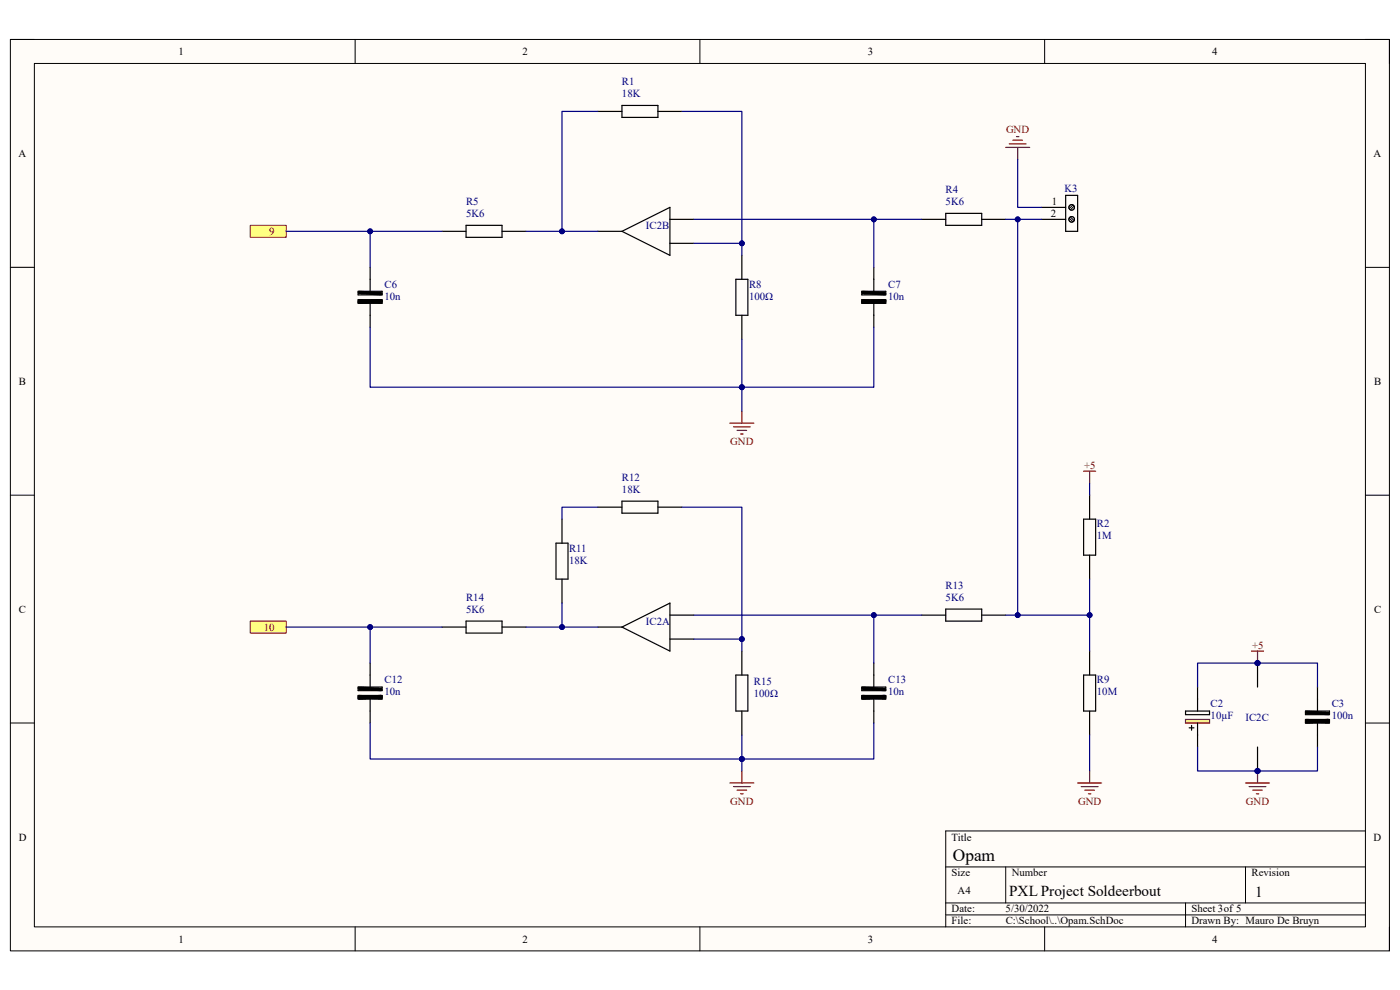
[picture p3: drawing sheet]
<svg xmlns="http://www.w3.org/2000/svg" width="297mm" height="210mm" viewBox="0 0 297 210" stroke-linecap="round" stroke-linejoin="round" font-family="sans-serif">
<path d="M2.2 8.4h292.6v193.3h-292.6z" fill-rule="evenodd" fill="#fffcf8"/>
<path d="M2.2 8.4h292.6v193.3h-292.6z" fill="none" stroke="#000" stroke-width=".21"/>
<path d="M7.3 13.5h282.4v183.1h-282.4z" fill-rule="evenodd" fill="#fffcf8"/>
<g fill="none" stroke="#000" stroke-width=".21">
<path d="M2.2 8.4h5.1M7.3 13.5h282.4v183.1h-282.4zM75.3 8.4v5.1M148.5 8.4v5.1M221.6 8.4v5.1M289.7 8.4h5.1v5.1M2.2 56.7h5.1M289.7 56.7h5.1M2.2 105h5.1M289.7 105.1h5.1M2.2 153.4h5.1M289.7 153.4h5.1"/>
<path d="M289.7 176.3h-89.1v20.3M75.3 196.6v5.1M148.5 196.6v5.1M200.6 183.9h89.1M200.6 191.5h89.1M200.6 194.1h89.1M213.4 183.9v7.6M221.6 196.6v5.1M251.5 191.5v5.1M264.2 183.9v7.6M294.8 196.6v5.1"/>
</g>
<circle cx="266.8" cy="163.6" r=".51" fill="#000080"/>
<circle cx="266.8" cy="163.6" r=".51" fill="none" stroke="#000080" stroke-width=".21"/>
<circle cx="266.8" cy="140.7" r=".51" fill="#000080"/>
<circle cx="266.8" cy="140.7" r=".51" fill="none" stroke="#000080" stroke-width=".21"/>
<path d="M266.8 158.5v5.1" fill="none" stroke="#000" stroke-width=".25"/>
<circle cx="266.8" cy="163.6" r=".51" fill="#000080"/>
<circle cx="266.8" cy="163.6" r=".51" fill="none" stroke="#000080" stroke-width=".21"/>
<path d="M266.8 140.7v5.1" fill="none" stroke="#000" stroke-width=".25"/>
<circle cx="266.8" cy="140.7" r=".51" fill="#000080"/>
<circle cx="266.8" cy="140.7" r=".51" fill="none" stroke="#000080" stroke-width=".21"/>
<g fill="none" stroke="#000" stroke-width=".25">
<path d="M126.9 23.6h5M131.9 22.4h7.7v2.5h-7.7zM139.6 23.6h5.1M78.5 56.7v5.1M93.8 49.1h5.1M98.9 47.8h7.6v2.6h-7.6zM106.5 49.1h5.1M126.9 49.1h5M131.9 49.1l10.2-5.1v10.2zM142.1 46.5h5.1M142.1 51.6h5.1M156.1 59.3h2.6v7.6h-2.6z"/>
<path d="M157.4 54.2v5.1M185.4 56.7v5.1M195.5 46.5h5.1M200.6 45.3h7.7v2.5h-7.7zM208.3 46.5h5.1M221 44h5.1M221 46.5h5.1M226.1 41.4h2.5v7.7h-2.5zM76 61.8h5.1v.8h-5.1zM76 63.6h5.1v.7h-5.1zM78.5 64.3v5.1M157.4 66.9v5.1"/>
<path d="M182.8 61.8h5.1v.8h-5.1zM182.8 63.6h5.1v.7h-5.1zM185.4 64.3v5.1M118 115.2h2.5v7.7h-2.5zM119.2 110.1v5.1M126.9 107.6h5M131.9 106.3h7.7v2.6h-7.7zM139.6 107.6h5.1M93.8 133h5.1M98.9 131.8h7.6v2.5h-7.6zM106.5 133h5.1M119.2 122.9v5"/>
<path d="M126.9 133h5M131.9 133l10.2-5.1v10.2zM142.1 135.6h5.1M142.1 130.5h5.1M157.4 138.1v5.1M195.5 130.5h5.1M200.6 129.2h7.7v2.6h-7.7zM208.3 130.5h5.1M76 145.7h5.1v.8h-5.1zM76 147.5h5.1v.8h-5.1zM78.5 140.7v5M78.5 148.3v5.1"/>
<path d="M156.1 143.2h2.6v7.6h-2.6zM157.4 150.8v5.1M182.8 145.8h5.1v.7h-5.1zM182.8 147.5h5.1v.8h-5.1zM185.4 140.7v5.1M185.4 148.3v5.1"/>
</g>
<g fill="none" stroke="#000" stroke-width=".21">
<path d="M226.8 46.3l.8 .7M227.1 46l.8 .8M227.6 43.5l-.8 .7M227.9 43.7l-.8 .8"/>
<circle cx="227.4" cy="44" r=".59"/>
<circle cx="227.4" cy="46.5" r=".59"/>
</g>
<g fill="none" stroke="#800000" stroke-width=".25">
<path d="M213.4 31.3h5.1M214.1 30.5h3.6M214.9 29.7h2M215.6 29h.6M215.9 31.3v2.5M154.8 89.8h5.1M155.6 90.5h3.6M156.4 91.3h2M157.1 92.1h.5M157.4 87.2v2.6M154.8 166.1h5.1M155.6 166.9h3.6"/>
<path d="M156.4 167.6h2M157.1 168.4h.5M157.4 163.6v2.5"/>
</g>
<path d="M76.2 62.1l4.6 .2M76.2 63.8l4.6 .3M80.8 63.8l-4.6 .3M183.1 62.1l4.6 .2M183.1 63.8l4.6 .3M187.7 63.8l-4.6 .3M76.2 146l4.6 .3M76.2 147.8l4.6 .2M80.8 147.8l-4.6 .2M183.1 146l4.6 .3M183.1 147.8l4.6 .2M187.7 147.8l-4.6 .2" fill="none" stroke="#000" stroke-width=".76"/>
<path d="M53.1 47.8h7.6v2.5h-7.6z" fill-rule="evenodd" fill="#ffff80"/>
<path d="M53.1 47.8h7.6v2.5h-7.6z" fill="none" stroke="#800000" stroke-width=".21"/>
<path d="M53.1 131.8h7.6v2.5h-7.6z" fill-rule="evenodd" fill="#ffff80"/>
<path d="M53.1 131.8h7.6v2.5h-7.6z" fill="none" stroke="#800000" stroke-width=".21"/>
<path d="M265.5 138.1h2.6M266.8 138.1v2.6" fill="none" stroke="#800000" stroke-width=".25"/>
<circle cx="266.8" cy="140.7" r=".51" fill="#000080"/>
<circle cx="266.8" cy="140.7" r=".51" fill="none" stroke="#000080" stroke-width=".21"/>
<path d="M264.2 166.1h5.1M265 166.9h3.6M265.8 167.6h2M266.5 168.4h.5M266.8 163.6v2.5" fill="none" stroke="#800000" stroke-width=".25"/>
<circle cx="266.8" cy="163.6" r=".51" fill="#000080"/>
<circle cx="266.8" cy="163.6" r=".51" fill="none" stroke="#000080" stroke-width=".21"/>
<path d="M251.5 152.6h5.1v.8h-5.1z" fill-rule="evenodd" fill="#ffffb0"/>
<path d="M251.5 152.6h5.1v.8h-5.1z" fill="none" stroke="#800000" stroke-width=".25"/>
<path d="M251.5 150.8h5.1v.8h-5.1zM252.3 154.4h1M252.8 153.9v1M254.1 145.8v5M254.1 153.4v5.1" fill="none" stroke="#000" stroke-width=".25"/>
<path d="M147.2 46.5h48.3" fill="none" stroke="#000080" stroke-width=".25"/>
<circle cx="185.4" cy="46.5" r=".51" fill="#000080"/>
<circle cx="185.4" cy="46.5" r=".51" fill="none" stroke="#000080" stroke-width=".21"/>
<path d="M147.2 51.6h10.2v2.6" fill="none" stroke="#000080" stroke-width=".25"/>
<circle cx="157.4" cy="51.6" r=".51" fill="#000080"/>
<circle cx="157.4" cy="51.6" r=".51" fill="none" stroke="#000080" stroke-width=".21"/>
<path d="M215.9 33.8v10.2h5.1M213.4 46.5h7.6" fill="none" stroke="#000080" stroke-width=".25"/>
<circle cx="215.9" cy="46.5" r=".51" fill="#000080"/>
<circle cx="215.9" cy="46.5" r=".51" fill="none" stroke="#000080" stroke-width=".21"/>
<path d="M144.7 23.6h12.7v28" fill="none" stroke="#000080" stroke-width=".25"/>
<circle cx="157.4" cy="51.6" r=".51" fill="#000080"/>
<circle cx="157.4" cy="51.6" r=".51" fill="none" stroke="#000080" stroke-width=".21"/>
<path d="M111.6 49.1h15.3" fill="none" stroke="#000080" stroke-width=".25"/>
<circle cx="119.2" cy="49.1" r=".51" fill="#000080"/>
<circle cx="119.2" cy="49.1" r=".51" fill="none" stroke="#000080" stroke-width=".21"/>
<path d="M126.9 23.6h-7.7v25.5" fill="none" stroke="#000080" stroke-width=".25"/>
<circle cx="119.2" cy="49.1" r=".51" fill="#000080"/>
<circle cx="119.2" cy="49.1" r=".51" fill="none" stroke="#000080" stroke-width=".21"/>
<path d="M93.8 49.1h-15.3v7.6" fill="none" stroke="#000080" stroke-width=".25"/>
<circle cx="78.5" cy="49.1" r=".51" fill="#000080"/>
<circle cx="78.5" cy="49.1" r=".51" fill="none" stroke="#000080" stroke-width=".21"/>
<path d="M78.5 69.4v12.7h78.9v-10.1" fill="none" stroke="#000080" stroke-width=".25"/>
<circle cx="157.4" cy="82.1" r=".51" fill="#000080"/>
<circle cx="157.4" cy="82.1" r=".51" fill="none" stroke="#000080" stroke-width=".21"/>
<path d="M185.4 69.4v12.7h-28" fill="none" stroke="#000080" stroke-width=".25"/>
<circle cx="157.4" cy="82.1" r=".51" fill="#000080"/>
<circle cx="157.4" cy="82.1" r=".51" fill="none" stroke="#000080" stroke-width=".21"/>
<path d="M157.4 82.1v5.1" fill="none" stroke="#000080" stroke-width=".25"/>
<circle cx="157.4" cy="82.1" r=".51" fill="#000080"/>
<circle cx="157.4" cy="82.1" r=".51" fill="none" stroke="#000080" stroke-width=".21"/>
<path d="M185.4 46.5v10.2" fill="none" stroke="#000080" stroke-width=".25"/>
<circle cx="185.4" cy="46.5" r=".51" fill="#000080"/>
<circle cx="185.4" cy="46.5" r=".51" fill="none" stroke="#000080" stroke-width=".21"/>
<path d="M111.6 133h15.3" fill="none" stroke="#000080" stroke-width=".25"/>
<circle cx="119.2" cy="133" r=".51" fill="#000080"/>
<circle cx="119.2" cy="133" r=".51" fill="none" stroke="#000080" stroke-width=".21"/>
<path d="M126.9 107.6h-7.7v2.5M119.2 127.9v5.1" fill="none" stroke="#000080" stroke-width=".25"/>
<circle cx="119.2" cy="133" r=".51" fill="#000080"/>
<circle cx="119.2" cy="133" r=".51" fill="none" stroke="#000080" stroke-width=".21"/>
<path d="M144.7 107.6h12.7v30.5" fill="none" stroke="#000080" stroke-width=".25"/>
<circle cx="157.4" cy="135.6" r=".51" fill="#000080"/>
<circle cx="157.4" cy="135.6" r=".51" fill="none" stroke="#000080" stroke-width=".21"/>
<path d="M147.2 135.6h10.2" fill="none" stroke="#000080" stroke-width=".25"/>
<circle cx="157.4" cy="135.6" r=".51" fill="#000080"/>
<circle cx="157.4" cy="135.6" r=".51" fill="none" stroke="#000080" stroke-width=".21"/>
<path d="M147.2 130.5h48.3" fill="none" stroke="#000080" stroke-width=".25"/>
<circle cx="185.4" cy="130.5" r=".51" fill="#000080"/>
<circle cx="185.4" cy="130.5" r=".51" fill="none" stroke="#000080" stroke-width=".21"/>
<path d="M185.4 130.5v10.2" fill="none" stroke="#000080" stroke-width=".25"/>
<circle cx="185.4" cy="130.5" r=".51" fill="#000080"/>
<circle cx="185.4" cy="130.5" r=".51" fill="none" stroke="#000080" stroke-width=".21"/>
<path d="M78.5 153.4v7.6h106.9v-7.6" fill="none" stroke="#000080" stroke-width=".25"/>
<circle cx="157.4" cy="161" r=".51" fill="#000080"/>
<circle cx="157.4" cy="161" r=".51" fill="none" stroke="#000080" stroke-width=".21"/>
<path d="M157.4 155.9v5.1" fill="none" stroke="#000080" stroke-width=".25"/>
<circle cx="157.4" cy="161" r=".51" fill="#000080"/>
<circle cx="157.4" cy="161" r=".51" fill="none" stroke="#000080" stroke-width=".21"/>
<path d="M157.4 161v2.6" fill="none" stroke="#000080" stroke-width=".25"/>
<circle cx="157.4" cy="161" r=".51" fill="#000080"/>
<circle cx="157.4" cy="161" r=".51" fill="none" stroke="#000080" stroke-width=".21"/>
<path d="M93.8 133h-15.3v7.7" fill="none" stroke="#000080" stroke-width=".25"/>
<circle cx="78.5" cy="133" r=".51" fill="#000080"/>
<circle cx="78.5" cy="133" r=".51" fill="none" stroke="#000080" stroke-width=".21"/>
<path d="M60.7 49.1h17.8" fill="none" stroke="#000080" stroke-width=".25"/>
<circle cx="78.5" cy="49.1" r=".51" fill="#000080"/>
<circle cx="78.5" cy="49.1" r=".51" fill="none" stroke="#000080" stroke-width=".21"/>
<path d="M60.7 133h17.8" fill="none" stroke="#000080" stroke-width=".25"/>
<circle cx="78.5" cy="133" r=".51" fill="#000080"/>
<circle cx="78.5" cy="133" r=".51" fill="none" stroke="#000080" stroke-width=".21"/>
<path d="M277 150.8h5v.8h-5zM277 152.6h5v.8h-5zM279.5 145.8v5M279.5 153.4v5.1" fill="none" stroke="#000" stroke-width=".25"/>
<path d="M277.2 151.1l4.6 .3M277.2 152.9l4.6 .2M281.8 152.9l-4.6 .2" fill="none" stroke="#000" stroke-width=".76"/>
<path d="M266.8 140.7h-12.7v5.1" fill="none" stroke="#000080" stroke-width=".25"/>
<circle cx="266.8" cy="140.7" r=".51" fill="#000080"/>
<circle cx="266.8" cy="140.7" r=".51" fill="none" stroke="#000080" stroke-width=".21"/>
<path d="M266.8 140.7h12.7v5.1" fill="none" stroke="#000080" stroke-width=".25"/>
<circle cx="266.8" cy="140.7" r=".51" fill="#000080"/>
<circle cx="266.8" cy="140.7" r=".51" fill="none" stroke="#000080" stroke-width=".21"/>
<path d="M279.5 158.5v5.1h-12.7" fill="none" stroke="#000080" stroke-width=".25"/>
<circle cx="266.8" cy="163.6" r=".51" fill="#000080"/>
<circle cx="266.8" cy="163.6" r=".51" fill="none" stroke="#000080" stroke-width=".21"/>
<path d="M254.1 158.5v5.1h12.7" fill="none" stroke="#000080" stroke-width=".25"/>
<circle cx="266.8" cy="163.6" r=".51" fill="#000080"/>
<circle cx="266.8" cy="163.6" r=".51" fill="none" stroke="#000080" stroke-width=".21"/>
<path d="M229.9 110.1h2.5v7.7h-2.5zM231.2 105.1v5M231.2 117.8v5.1M231.2 138.1v5.1M229.9 143.2h2.5v7.6h-2.5zM231.2 150.8v5.1" fill="none" stroke="#000" stroke-width=".25"/>
<path d="M215.9 46.5v84h-2.5" fill="none" stroke="#000080" stroke-width=".25"/>
<circle cx="215.9" cy="46.5" r=".51" fill="#000080"/>
<circle cx="215.9" cy="46.5" r=".51" fill="none" stroke="#000080" stroke-width=".21"/>
<circle cx="215.9" cy="130.5" r=".51" fill="#000080"/>
<circle cx="215.9" cy="130.5" r=".51" fill="none" stroke="#000080" stroke-width=".21"/>
<path d="M231.2 122.9v15.2" fill="none" stroke="#000080" stroke-width=".25"/>
<circle cx="231.2" cy="130.5" r=".51" fill="#000080"/>
<circle cx="231.2" cy="130.5" r=".51" fill="none" stroke="#000080" stroke-width=".21"/>
<path d="M215.9 130.5h15.3" fill="none" stroke="#000080" stroke-width=".25"/>
<circle cx="231.2" cy="130.5" r=".51" fill="#000080"/>
<circle cx="231.2" cy="130.5" r=".51" fill="none" stroke="#000080" stroke-width=".21"/>
<circle cx="215.9" cy="130.5" r=".51" fill="#000080"/>
<circle cx="215.9" cy="130.5" r=".51" fill="none" stroke="#000080" stroke-width=".21"/>
<path d="M229.9 100h2.5M231.2 100v2.5M228.6 166.1h5.1M229.4 166.9h3.5M230.1 167.6h2.1M230.9 168.4h.5M231.2 163.6v2.5" fill="none" stroke="#800000" stroke-width=".25"/>
<path d="M231.2 102.5v2.6M231.2 155.9v7.7" fill="none" stroke="#000080" stroke-width=".25"/>
<text font-size="3.7" x="202.1" y="182.6">Opam</text>
<g font-size="3.2">
<text x="214.1" y="190.1">PXL Project Soldeerbout</text>
<text x="266.3" y="190.3">1</text>
</g>
<g font-size="2.3">
<text x="37.9" y="11.7">1</text>
<text x="110.9" y="11.7">2</text>
<text x="184.1" y="11.7">3</text>
<text x="257.1" y="11.7">4</text>
<text x="3.9" y="33.3">A</text>
<text x="291.4" y="33.3">A</text>
<text x="223" y="46">2</text>
<text x="223.2" y="43.5">1</text>
<text x="4" y="81.6">B</text>
<text x="291.5" y="81.6">B</text>
<text x="4" y="130">C</text>
<text x="291.5" y="130">C</text>
<text x="4" y="178.3">D</text>
<text x="201.9" y="178.3">Title</text>
<text x="291.4" y="178.3">D</text>
<text x="201.9" y="185.9">Size</text>
<text x="214.6" y="185.9">Number</text>
<text x="265.5" y="185.9">Revision</text>
<text x="203.2" y="189.7">A4</text>
<text x="201.9" y="193.5">Date:</text>
<text x="201.9" y="196.1">File:</text>
<text x="213.3" y="193.5">5/30/2022</text>
<text x="213.4" y="196.1">C:\School\..\Opam.SchDoc</text>
<text x="252.8" y="193.5">Sheet 3of 5</text>
<text x="252.8" y="196.1">Drawn By: Mauro De Bruyn</text>
<text x="37.9" y="199.9">1</text>
<text x="110.9" y="199.9">2</text>
<text x="184.1" y="199.9">3</text>
<text x="257.1" y="199.9">4</text>
</g>
<g font-size="2.3" fill="#000080">
<text x="132" y="18">R1</text>
<text x="132" y="20.6">18K</text>
<text x="200.6" y="40.9">R4</text>
<text x="225.8" y="40.7">K3</text>
<text x="98.9" y="43.5">R5</text>
<text x="98.9" y="46">5K6</text>
<text x="200.6" y="43.5">5K6</text>
<text x="137" y="48.6">IC2B</text>
<text x="81.6" y="61">C6</text>
<text x="81.6" y="63.6">10n</text>
<text x="158.9" y="61">R8</text>
<text x="158.9" y="63.6">100Ω</text>
<text x="188.4" y="61">C7</text>
<text x="188.4" y="63.6">10n</text>
<text x="132" y="102">R12</text>
<text x="132" y="104.5">18K</text>
<text x="232.7" y="111.9">R2</text>
<text x="120.7" y="117">R11</text>
<text x="120.7" y="119.5">18K</text>
<text x="232.7" y="114.4">1M</text>
<text x="200.6" y="124.9">R13</text>
<text x="98.9" y="127.4">R14</text>
<text x="98.9" y="130">5K6</text>
<text x="200.6" y="127.4">5K6</text>
<text x="137" y="132.5">IC2A</text>
<text x="81.6" y="145">C12</text>
<text x="81.6" y="147.5">10n</text>
<text x="159.9" y="145.2">R15</text>
<text x="159.9" y="147.8">100Ω</text>
<text x="188.4" y="145">C13</text>
<text x="188.4" y="147.5">10n</text>
<text x="232.7" y="145">R9</text>
<text x="232.7" y="147.5">10M</text>
<text x="256.8" y="150.1">C2</text>
<text x="256.8" y="152.6">10µF</text>
<text x="264.2" y="152.9">IC2C</text>
<text x="282.5" y="150.1">C3</text>
<text x="282.5" y="152.6">100n</text>
</g>
<g font-size="2.3" fill="#800000">
<text x="213.4" y="28.2">GND</text>
<text x="57.1" y="49.8">9</text>
<text x="154.9" y="94.4">GND</text>
<text x="230" y="99.4">+5</text>
<text x="56" y="133.8">10</text>
<text x="265.6" y="137.6">+5</text>
<text x="154.9" y="170.7">GND</text>
<text x="228.7" y="170.7">GND</text>
<text x="264.3" y="170.7">GND</text>
</g>
</svg>
